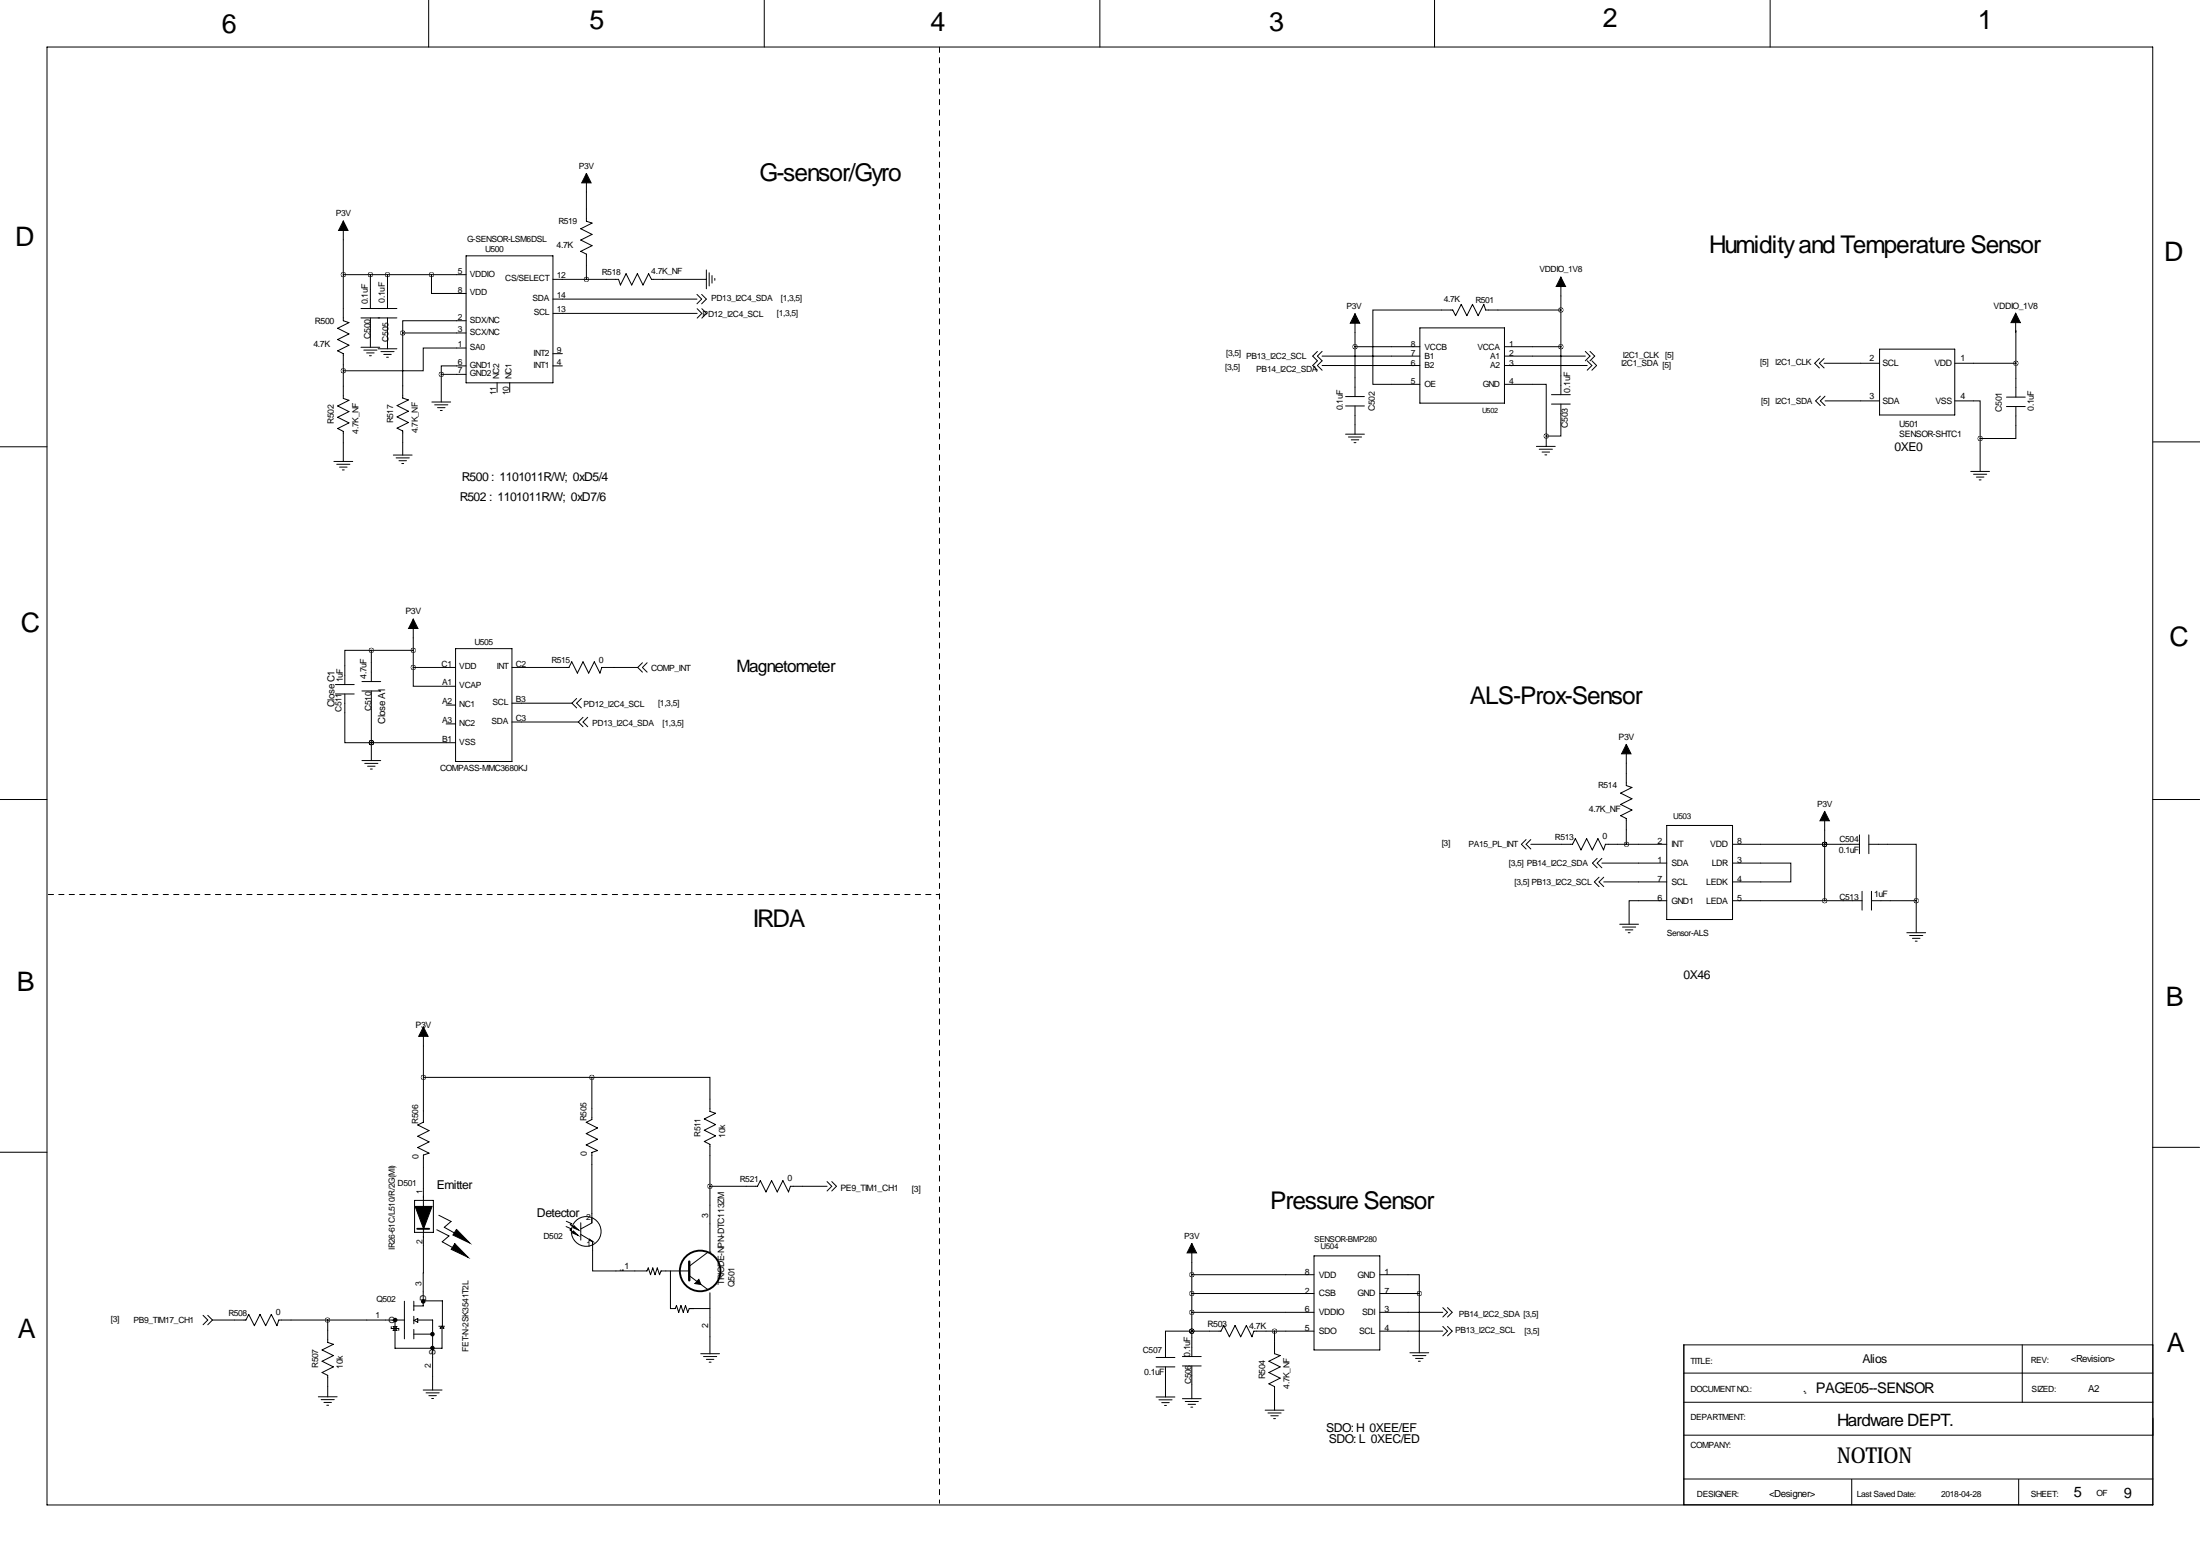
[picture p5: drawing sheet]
<svg xmlns="http://www.w3.org/2000/svg" width="594mm" height="419mm" viewBox="0 0 594 419" stroke-linecap="round" stroke-linejoin="round" font-family="sans-serif">
<g fill="none" stroke="#000" stroke-width=".27">
<path d="M115.8 0v12.7M206.5 0v12.7M297.2 0v12.7M387.6 0v12.7M478.3 0v12.7M92.8 59.7v26.9l1.5 .5-3.1 1.5 3.1 1.6-3.1 1.5 3.1 1.5-3.1 1.5 1.6 .8v12.1l1.5 .5-3.1 1.5 3.1 1.6-3.1 1.5 3.1 1.5-3.1 1.5 1.6 .8v8.1M158.4 46.8v12.9l1.6 .5-3.1 1.6 3.1 1.5-3.1 1.5 3.1 1.5-3.1 1.6 1.5 .7v6.8M92.8 74.2h33.1M100.1 74.2v9.1M104.7 74.2v9.1M116.6 74.2v5h9.3M125.9 69.1h23.5v34.3h-23.5z"/>
<path d="M149.4 75.4h17.7l.5 1.6 1.6-3.1 1.5 3.1 1.5-3.1 1.5 3.1 1.6-3.1 .7 1.5h14.9M188.3 79.5l1.3 1.3-1.3 1.2M189.6 79.5l1.3 1.3-1.3 1.2M190.9 72.9v5.1M191.6 73.7v3.5M192.4 74.4v2.1M193.1 75.2v.5M421.7 74.8v31.8M97.5 85.9h9.7M97.5 83.3h9.7M97.5 93.8h5.1M98.3 94.5h3.6"/>
<path d="M99.1 95.3h2M99.8 96.1h.5M100.1 85.9v7.9M102.2 94.2h5M102.9 94.9h3.6M103.7 95.7h2M104.4 96.5h.6M104.7 85.9v8.3M108.8 89.9h17.1M108.8 89.9v17.6l1.5 .5-3 1.5 3 1.5-3 1.6 3 1.5-3 1.5 1.5 .8v6.5M125.9 94h-11.5v6.1h-21.6M125.9 86.6h-17.1v3.3"/>
<path d="M125.9 98.8h-6.7v2.3M149.4 98.8h2.5M149.4 80.8h38.9M149.4 95.5h2.5M149.5 84.6h38.9M188.4 83.4l1.2 1.2-1.2 1.3M189.6 83.4l1.3 1.2-1.3 1.3M356 94.9l-1.3 1.3 1.3 1.2-1.3 1.3 1.3 1.3M357.2 96.2h26.4M357.2 98.7h26.4M357.2 94.9l-1.2 1.3 1.2 1.2-1.2 1.3 1.2 1.3M366.1 93.6h17.5"/>
<path d="M366.1 84.7v22.4M383.6 88.5h22.9v20.4h-22.9zM406.5 96.2h21.8M406.5 93.6h15.2M406.5 98.7h22.4M421.7 83.7h-20.3l-.5-1.5-1.5 3-1.5-3-1.6 3-1.5-3-1.5 3-.8-1.5h-21.6v20.1h12.7M428.3 94.9l1.3 1.3-1.3 1.2M428.9 97.4l1.2 1.3-1.2 1.3M429.6 94.9l1.3 1.3-1.3 1.2M430.1 97.4l1.3 1.3-1.3 1.3M491.6 96.8l-1.3 1.3 1.3 1.3M492.9 98.1h14.9"/>
<path d="M492.9 96.8l-1.3 1.3 1.3 1.3M507.8 94.3h20.4v17.8h-20.4zM528.2 98.1h16.5M544.6 84.6l.1 13.5M544.7 98.1v9.1M116.7 108.6h5.1M117.4 109.3h3.6M118.2 110.1h2M119 110.8h.5M119.2 101.1h6.7M119.2 101.1v7.5M134.3 103.4v2.5"/>
<path d="M137.7 103.4v2.5M363.6 109.6h5.1M363.6 107.1h5.1M363.6 117.2h5.1M364.3 118h3.6M365.1 118.8h2M365.9 119.5h.5M366.1 109.6v7.6M406.5 103.8h11.3v14M417.8 117.8l-.1 2.7M419.2 109.1h5.1M419.2 106.6h5.1"/>
<path d="M421.7 109.1v8.7h-3.9M491.8 107l-1.2 1.3 1.2 1.2M493.1 108.3h14.7M493.1 107l-1.3 1.3 1.3 1.2M528.2 108.3h6.8v10.1M535 118.4v8.9M542.1 109.8h5.1M542.1 107.2h5.1M544.7 109.8v8.6h-9.7M581.8 119.3h12.7M0 120.6h12.7M90.2 124.6h5.1"/>
<path d="M91 125.4h3.5M91.7 126.1h2.1M92.5 126.9h.5M106.3 122.9h5.1M107 123.6h3.6M107.8 124.4h2M108.6 125.2h.5M415.1 120.5h5.1M415.9 121.3h3.6M416.7 122.1h2M417.4 122.8h.5M532.5 127.3h5.1"/>
<path d="M533.2 128.1h3.6M534 128.8h2M534.8 129.6h.5M100.3 175.6h-7.1v9.3M100.3 175.6v8.4M100.3 175.6h11.4M111.7 167.2v13M123.1 175.2h15.2v30.4h-15.2zM173.6 179l-1.3 1.2M174.9 179l-1.3 1.2 1.3 1.3M90.6 187.4h5.1M90.6 184.9h5.1"/>
<path d="M93.2 187.4v13.2h7.1M97.8 186.6h5.1M97.8 184h5.1M100.3 186.6v18.8M111.7 180.2v5.1h11.4M111.7 180.2h11.4M120.5 190.4h2.6M120.5 195.5h2.6M138.3 180.2h15.4l.8-1.5 1.5 3.1 1.5-3.1 1.6 3.1 1.5-3.1 1.5 3.1 .5-1.6h9.7M138.3 189.9h16.2M138.3 195h18M154.5 189.9l1.3 1.3"/>
<path d="M155.8 188.6l-1.3 1.3M156.3 195l1.2 1.2M157.1 188.6l-1.3 1.3 1.3 1.3M157.5 193.7l-1.2 1.3M158.8 193.7l-1.3 1.3 1.3 1.2M172.3 180.2l1.3 1.3M0 215.9h12.7M97.8 205.4h5.1M98.6 206.1h3.5M99.3 206.9h2M100.1 207.7h.5M100.3 200.6h.1"/>
<path d="M100.3 200.6h22.8M439.4 201v11.1l1.5 .5-3 1.6 3 1.5-3 1.5 3 1.5-3 1.6 1.5 .7 .1 7M493 219.1v24.1M581.7 215.9h12.7M412.3 226.7l-1.2 1.3 1.2 1.3M413.6 228h11.3l.8-1.5 1.5 3 1.5-3 1.5 3 1.5-3 1.6 3 .5-1.5h16.5M413.6 226.7l-1.3 1.3 1.3 1.3M431.5 231.8l-1.2 1.3 1.2 1.2M432.1 236.9l-1.3 1.3 1.3 1.2M432.8 233.1h17.5M432.8 231.8l-1.3 1.3 1.3 1.2M433.3 238.2h17"/>
<path d="M433.3 236.9l-1.2 1.3 1.2 1.2M450.3 222.9h17.8v25.4h-17.8zM468.1 233.1h15.8v5.1h-15.8M468.1 228h34.3M493 228h.1M502.4 225.5v5M505 228h12.8v15.2M505 225.5v5M437.6 249.6h5.1M438.4 250.3h3.6M439.2 251.1h2M439.9 251.9h.5"/>
<path d="M450.3 243.2h-10.1v6.4M468.1 243.2h35M503.1 240.7v5.1M505.7 243.2h12.1M505.7 240.7v5.1M515.2 251.9h5.1M516 252.6h3.5M516.7 253.4h2.1M517.5 254.2h.5M517.8 243.2v8.7M114.4 277.3v25.7l-1.5 .8 3 1.5-3 1.5 3 1.6-3 1.5 3 1.5-1.5 .5v40.8h-2.6M114.4 290.9h45.5"/>
<path d="M159.9 290.9h31.9v9.2l1.5 .5-3 1.6 3 1.5-3 1.5 3 1.5-3 1.6 1.5 .7v29.1M159.9 290.9v11.4l-1.5 .8 3 1.5-3 1.5 3 1.5-3 1.6 3 1.5-1.5 .5v19.1l-3 1.6M0 311.1h12.7M223.5 319.1l1.2 1.2-1.2 1.3M224.7 319.1l1.3 1.2-1.3 1.3M581.6 309.8h12.7M112 324.2h5.1v8.6h-5.1zM118 332.1l3.3 1.7-1.8 1.5 4.9 2.8M118.6 328.2l3.3 1.6-1.9 1.6 5 2.8M153 331.2l1.4 .7-.4 .2 1.3 .9M153 329.8l1.5 .7-.4 .2 1.2 .9M156.9 330.2v4.7"/>
<path d="M156.9 333.3l2.9 1.8M160.1 335.2v8h14.7l.4-.8 .6 1.8 .6-1.8 .6 1.8 .6-1.8 .6 1.8 .4-1h7.6M191.3 338.1l-5.1 3.8M191.8 338.1h.1M191.8 320.3h12.9l.7-1.5 1.6 3.1 1.5-3.1 1.5 3.1 1.5-3.1 1.6 3.1 .5-1.6h9.9M322 335.8v30.5M355 339.1h17.8v25.4h-17.8zM54.9 355.2l1.2 1.3-1.2 1.2M56.1 355.2l1.3 1.3M57.4 356.5h9l.8-1.6 1.5 3.1 1.6-3.1 1.5 3.1 1.5-3.1 1.5 3.1 .5-1.5h34M57.4 356.5l-1.3 1.2M88.5 356.5v6l1.6 .5-3.1 1.5 3.1 1.6-3.1 1.5 3.1 1.5-3.1 1.5 1.5 .8v5.8"/>
<path d="M105.7 358.2v.5h2v.6M106.2 358.2h1l-1 1.1h1zM106.7 356.5v1.7M109.3 351.4v10.1M111.8 351.4v2.5M111.8 355.4v2.1M111.8 359v2.5M111.9 356.6l1-.5v1zM112.8 356.5h4.1v18.9M114.2 351.3h5.3v6.9M118.6 358.1h1.5M118.9 358.6l.5-.5 .5 .5z"/>
<path d="M119.4 358.7v5.4h-12.7v-4.8M167.5 343h.1M168.1 343h.1M181.2 343.2v10.2h1.2l.4-.8 .6 1.8 .6-1.8 .6 1.8 .6-1.8 .6 1.8 .4-1h5.6M186.2 344.5l5.1 3.8M191.8 355.9l.1 9.7M191.8 349.1v6.7M322 359.5h-7.1v7.1M322 359.5h.1M322 354.4h33M322 344.2h33M322 359.5h7.9l.8-1.6 1.5 3.1 1.5-3.1 1.5 3.1 1.6-3.1 1.5 3.1 .5-1.5h16.2"/>
<path d="M322 349.3h33M344.4 359.5v6.1l1.5 .5-3.1 1.5 3.1 1.5-3.1 1.5 3.1 1.6-3.1 1.5 1.6 .7v6.4M372.8 344.2h10.7v5.1M372.8 354.4h17M372.8 359.5h17M372.8 349.3h10.7M383.5 349.3v16M389.8 353.1l1.3 1.3-1.3 1.3M389.8 358.2l1.3 1.3-1.3 1.2M391.1 353.1l1.3 1.3-1.3 1.3M391.1 358.2l1.3 1.3-1.3 1.2M86 377.2h5.1"/>
<path d="M86.8 378h3.5M87.5 378.7h2.1M88.3 379.5h.5M111.8 360.3h5.1M114.4 375.4h5M115.1 376.1h3.6M115.9 376.9h2M116.6 377.6h.5M189.3 365.6h5.1M190.1 366.3h3.5M190.9 367.1h2M191.6 367.8h.5"/>
<path d="M312.4 369.1h5M312.4 366.6h5M312.4 377.2h5M313.1 378h3.6M313.9 378.8h2M314.7 379.5h.5M314.9 369.1v8.1M319.5 368.9h5.1M319.5 366.3h5.1M319.5 377.7h5.1M320.2 378.5h3.6M321 379.2h2"/>
<path d="M321.8 380h.5M322 368.9v8.8M380.9 365.3h5.1M381.7 366.1h3.6M382.5 366.8h2M383.2 367.6h.5M455 370.8h126.7M455 378.7h126.7M487.4 375.7h.1M546.4 363.2v15.5M341.8 380.8h5.1M342.6 381.6h3.6"/>
<path d="M343.4 382.3h2M344.1 383.1h.5M454.9 399.4h126.8M455 387.6h126.7M500.3 399.5v6.8M545.4 399.5v6.8M455 406.3v-43.1h126.7v43.1l-569 .1v-393.7h569v393.7"/>
<circle cx="158.4" cy="332.5" r="4"/>
</g>
<circle cx="487.7" cy="376.2" r=".15" fill="#000"/>
<path d="M253.8 12.8v393.1M13.1 241.6h240.7" fill="none" stroke="#000" stroke-width=".27" stroke-dasharray="1.4 1.4"/>
<g fill="#000" stroke="#000" stroke-width=".27">
<path d="M92.8 59.7l1.2 2.5h-2.5zM158.4 46.8l1.3 2.6h-2.5zM421.7 74.8l1.3 2.6h-2.5zM366.1 84.7l1.3 2.6h-2.6zM544.6 84.6l1.3 2.5h-2.5zM111.7 167.2l1.2 2.5h-2.5zM439.4 201l1.3 2.6h-2.6zM493 219.1l1.3 2.5h-2.6zM114.4 277.3l1.3 2.6h-2.6zM112.2 325.8h2.3v6zM114.5 325.8h2.2l-2.2 6zM122.9 335.8l3.6 3.7-4.6-2.1z"/>
<path d="M123.3 332l3.6 3.7-4.5-2.2zM154.9 332.4l1.3 1.2-1.5-.7zM155.1 331l1.3 1.2-1.6-.7zM159.3 334.6l.8 .6-.9-.3zM322 335.8l1.3 2.5h-2.5zM188.8 345.5l.6 1.4-1.6-.3z"/>
</g>
<g fill="none" stroke="#000" stroke-width=".51">
<path d="M112.7 331.8h3.3"/>
<circle cx="106.8" cy="356.5" r=".36"/>
<circle cx="114.4" cy="351.4" r=".36"/>
<circle cx="189.2" cy="343.2" r="5.5"/>
<circle cx="116.8" cy="364" r=".36"/>
<circle cx="116.8" cy="360.3" r=".36"/>
</g>
<path d="M186.2 340.7v5" fill="none" stroke="#000" stroke-width=".63"/>
<path d="M92.7 74.2a.05 .05 0 0 0 .1 0 .05 .05 0 0 0-.1 0zM544.6 98.1a.05 .05 0 0 0 .1 0 .05 .05 0 0 0-.1 0zM535 118.4a.05 .05 0 0 0 .1 0 .05 .05 0 0 0-.1 0zM383.4 349.3a.05 .05 0 0 0 .1 0 .05 .05 0 0 0-.1 0zM322 354.4a.05 .05 0 0 0 .1 0 .05 .05 0 0 0-.1 0zM421.7 93.6a.05 .05 0 0 0 .1 0 .05 .05 0 0 0-.1 0zM417.7 117.8a.05 .05 0 0 0 .1 0 .05 .05 0 0 0-.1 0zM421.7 83.7a.05 .05 0 0 0 .1 0 .05 .05 0 0 0-.1 0zM322 359.5a.05 .05 0 0 0 .1 0 .05 .05 0 0 0-.1 0zM493 228a.05 .05 0 0 0 .1 0 .05 .05 0 0 0-.1 0zM493 228a.05 .05 0 0 0 .1 0 .05 .05 0 0 0-.1 0zM344.3 359.5a.05 .05 0 0 0 .1 0 .05 .05 0 0 0-.1 0zM116.5 74.2a.05 .05 0 0 0 .1 0 .05 .05 0 0 0-.1 0zM92.7 100.1a.05 .05 0 0 0 .1 0 .05 .05 0 0 0-.1 0zM108.8 89.9a.05 .05 0 0 0 .1 0 .05 .05 0 0 0-.1 0zM119.2 101.1a.05 .05 0 0 0 .1 0 .05 .05 0 0 0-.1 0zM100 74.2a.05 .05 0 0 0 .1 0 .05 .05 0 0 0-.1 0zM322 349.3a.05 .05 0 0 0 .1 0 .05 .05 0 0 0-.1 0zM322 344.2a.05 .05 0 0 0 .1 0 .05 .05 0 0 0-.1 0zM322 359.5a.05 .05 0 0 0 .1 0 .05 .05 0 0 0-.1 0zM88.4 356.5a.05 .05 0 0 0 .1 0 .05 .05 0 0 0-.1 0zM111.6 180.2a.05 .05 0 0 0 .1 0 .05 .05 0 0 0-.1 0zM111.6 175.6a.05 .05 0 0 0 .1 0 .05 .05 0 0 0-.1 0zM100.3 175.6a.05 .05 0 0 0 .1 0 .05 .05 0 0 0-.1 0zM100.3 200.6a.05 .05 0 0 0 .1 0 .05 .05 0 0 0-.1 0zM100.3 200.6a.05 .05 0 0 0 .1 0 .05 .05 0 0 0-.1 0zM158.4 75.4a.05 .05 0 0 0 .1 0 .05 .05 0 0 0-.1 0zM366.1 93.6a.05 .05 0 0 0 .1 0 .05 .05 0 0 0-.1 0zM439.4 228a.05 .05 0 0 0 .1 0 .05 .05 0 0 0-.1 0zM493 243.2a.05 .05 0 0 0 .1 0 .05 .05 0 0 0-.1 0zM517.7 243.2a.05 .05 0 0 0 .1 0 .05 .05 0 0 0-.1 0zM191.8 320.3a.05 .05 0 0 0 .1 0 .05 .05 0 0 0-.1 0zM159.9 290.9a.05 .05 0 0 0 .1 0 .05 .05 0 0 0-.1 0z" fill="#000" stroke="#000" stroke-width="1.3"/>
<g font-size="7.3">
<text x="59.9" y="8.9">6</text>
<text x="159.3" y="7.9">5</text>
<text x="251.5" y="8.4">4</text>
<text x="342.9" y="8.4">3</text>
<text x="433.1" y="7.4">2</text>
<text x="534.4" y="7.9">1</text>
<text x="4.1" y="66.5">D</text>
<text x="584.7" y="70.4">D</text>
<text x="5.6" y="170.7">C</text>
<text x="586.2" y="174.5">C</text>
<text x="4.6" y="267.7">B</text>
<text x="585.2" y="271.5">B</text>
<text x="4.8" y="361.2">A</text>
<text x="585.5" y="365">A</text>
</g>
<g font-size="6.6">
<text x="205.2" y="48.8">G-sensor/Gyro</text>
<text x="461.8" y="68.3">Humidity and Temperature Sensor</text>
<text x="397.2" y="190">ALS-Prox-Sensor</text>
<text x="203.5" y="250.4">IRDA</text>
<text x="343.2" y="326.4">Pressure Sensor</text>
</g>
<text font-size="5.9" x="496.4" y="395.2">NOTION</text>
<g font-size="4.6">
<text x="199" y="181.5">Magnetometer</text>
<text x="496.4" y="385">Hardware DEPT.</text>
</g>
<g font-size="4">
<text x="490.7" y="376.2">PAGE05--SENSOR</text>
<text x="560.4" y="404.4">5</text>
<text x="573.8" y="404.6">9</text>
</g>
<g font-size="3.3">
<text x="511.9" y="121.9">0XE0</text>
<text x="124.8" y="129.8">R500 : 1101011R/W; 0xD5/4</text>
<text x="124.2" y="135.2">R502 : 1101011R/W; 0xD7/6</text>
<text x="454.9" y="264.3">0X46</text>
<text x="118.1" y="321.1">Emitter</text>
<text x="145.1" y="328.7">Detector</text>
<text x="503.2" y="368.1">Alios</text>
<text x="358.3" y="386.6">SDO: H 0XEE/EF</text>
<text x="359.1" y="389.8">SDO: L 0XEC/ED</text>
</g>
<g font-size="2.6">
<text x="90.4" y="191" transform="rotate(-90 90.4 191)">Close C1</text>
<text x="104.1" y="195.5" transform="rotate(-90 104.1 195.5)">Close A1</text>
<text x="559.6" y="367.9">&lt;Revision&gt;</text>
<text x="564.2" y="376">A2</text>
<text x="478" y="404.2">&lt;Designer&gt;</text>
</g>
<g font-size="2.4">
<text x="150.4" y="66.9">4.7K</text>
<text x="99.4" y="82.2" transform="rotate(-90 99.4 82.2)">0.1uF</text>
<text x="104" y="81.7" transform="rotate(-90 104 81.7)">0.1uF</text>
<text x="538.6" y="83.3">VDDIO_1V8</text>
<text x="85.1" y="87.4">R500</text>
<text x="84.7" y="93.7">4.7K</text>
<text x="100.1" y="91.6" transform="rotate(-90 100.1 91.6)">C500</text>
<text x="505.1" y="97.6">2</text>
<text x="508.6" y="98.9">SCL</text>
<text x="522.7" y="98.9">VDD</text>
<text x="529.7" y="97.6">1</text>
<text x="424.3" y="106" transform="rotate(-90 424.3 106)">0.1uF</text>
<text x="505.1" y="107.7">3</text>
<text x="529.7" y="107.7">4</text>
<text x="362.8" y="110.8" transform="rotate(-90 362.8 110.8)">0.1uF</text>
<text x="371.5" y="111" transform="rotate(-90 371.5 111)">C502</text>
<text x="508.6" y="109">SDA</text>
<text x="522.9" y="109">VSS</text>
<text x="540.9" y="111.2" transform="rotate(-90 540.9 111.2)">C501</text>
<text x="549.6" y="111" transform="rotate(-90 549.6 111)">0.1uF</text>
<text x="90.2" y="114.5" transform="rotate(-90 90.2 114.5)">R502</text>
<text x="423.6" y="115.6" transform="rotate(-90 423.6 115.6)">C503</text>
<text x="513.2" y="115.4">U501</text>
<text x="513.2" y="118">SENSOR-SHTC1</text>
<text x="109.6" y="165.9">P3V</text>
<text x="161.8" y="178.9">0</text>
<text x="92.6" y="184.3" transform="rotate(-90 92.6 184.3)">1uF</text>
<text x="99.1" y="183.3" transform="rotate(-90 99.1 183.3)">4.7uF</text>
<text x="437.3" y="199.7">P3V</text>
<text x="429.3" y="219.3">4.7K_NF</text>
<text x="433" y="226.7">0</text>
<text x="447.8" y="228">2</text>
<text x="469.4" y="228">8</text>
<text x="447.8" y="233.1">1</text>
<text x="451.6" y="228.8">INT</text>
<text x="451.6" y="233.9">SDA</text>
<text x="462.1" y="228.8">VDD</text>
<text x="462.5" y="233.9">LDR</text>
<text x="469.4" y="233.1">3</text>
<text x="496.9" y="230.3">0.1uF</text>
<text x="447.8" y="238.2">7</text>
<text x="451.6" y="238.9">SCL</text>
<text x="461" y="238.9">LEDK</text>
<text x="469.4" y="238.2">4</text>
<text x="447.8" y="243.2">6</text>
<text x="451.6" y="244">GND1</text>
<text x="461" y="244">LEDA</text>
<text x="469.4" y="243.2">5</text>
<text x="506.4" y="242.3">1uF</text>
<text x="112.3" y="277.6">P3V</text>
<text x="195.9" y="307.2" transform="rotate(-90 195.9 307.2)">10k</text>
<text x="113" y="312.9" transform="rotate(-90 113 312.9)">0</text>
<text x="158.6" y="312.2" transform="rotate(-90 158.6 312.2)">0</text>
<text x="212.7" y="319">0</text>
<text x="227.1" y="321.6">PE9_TIM1_CH1</text>
<text x="246.4" y="321.8">[3]</text>
<text x="191.3" y="329" transform="rotate(-90 191.3 329)">3</text>
<text x="168.8" y="342.7">1</text>
<text x="195.7" y="347" transform="rotate(-90 195.7 347)">TRIODE-NPN-DTC113ZM</text>
<text x="198.4" y="347.4" transform="rotate(-90 198.4 347.4)">Q501</text>
<text x="352.5" y="344.2">8</text>
<text x="356.3" y="345">VDD</text>
<text x="366.8" y="345">GND</text>
<text x="374.1" y="344.2">1</text>
<text x="352.5" y="349.3">2</text>
<text x="356.3" y="350.1">CSB</text>
<text x="366.8" y="350.1">GND</text>
<text x="374.1" y="349.3">7</text>
<text x="74.5" y="355.1">0</text>
<text x="191.3" y="358.7" transform="rotate(-90 191.3 358.7)">2</text>
<text x="326.3" y="358.4">R503</text>
<text x="337.6" y="358.8">4.7K</text>
<text x="352.5" y="359.5">5</text>
<text x="352.5" y="354.4">6</text>
<text x="356.3" y="355.2">VDDIO</text>
<text x="368" y="355.2">SDI</text>
<text x="374.1" y="354.4">3</text>
<text x="374.1" y="359.5">4</text>
<text x="356.3" y="360.3">SDO</text>
<text x="367.2" y="360.3">SCL</text>
<text x="92.7" y="369.6" transform="rotate(-90 92.7 369.6)">10k</text>
<text x="309.1" y="371.4">0.1uF</text>
<text x="321.6" y="366.3" transform="rotate(-90 321.6 366.3)">0.1uF</text>
<text x="341.8" y="372.5" transform="rotate(-90 341.8 372.5)">R504</text>
</g>
<g font-size="2.3">
<text x="156.4" y="45.6">P3V</text>
<text x="90.7" y="58.4">P3V</text>
<text x="126.2" y="65.3">G-SENSOR-LSM6DSL</text>
<text x="150.9" y="60.5">R519</text>
<text x="131" y="68.1">U500</text>
<text x="123.7" y="73.9">5</text>
<text x="126.9" y="74.7">VDDIO</text>
<text x="136.5" y="76">CS/SELECT</text>
<text x="150.4" y="75.2">12</text>
<text x="162.6" y="74.4">R518</text>
<text x="176" y="73.9">4.7K_NF</text>
<text x="415.9" y="73.6">VDDIO_1V8</text>
<text x="123.7" y="79">8</text>
<text x="126.9" y="79.8">VDD</text>
<text x="143.9" y="81.3">SDA</text>
<text x="150.4" y="80.5">14</text>
<text x="192.1" y="81.3">PD13_I2C4_SDA</text>
<text x="211" y="81.3">[1,3,5]</text>
<text x="363.8" y="83.3">P3V</text>
<text x="390.1" y="81.7">4.7K</text>
<text x="398.7" y="81.7">R501</text>
<text x="123.7" y="86.4">2</text>
<text x="123.7" y="89.7">3</text>
<text x="126.9" y="87.1">SDX/NC</text>
<text x="144.2" y="85.1">SCL</text>
<text x="150.5" y="84.4">13</text>
<text x="189.9" y="85.6">PD12_I2C4_SCL</text>
<text x="209.9" y="85.3">[1,3,5]</text>
<text x="105" y="92.2" transform="rotate(-90 105 92.2)">C505</text>
<text x="123.7" y="93.7">1</text>
<text x="126.9" y="94.5">SA0</text>
<text x="126.9" y="90.4">SCX/NC</text>
<text x="150.4" y="95.3">9</text>
<text x="381.2" y="93.6">8</text>
<text x="384.9" y="94.4">VCCB</text>
<text x="399.2" y="94.4">VCCA</text>
<text x="407.8" y="93.6">1</text>
<text x="123.7" y="98.6">6</text>
<text x="123.7" y="100.8">7</text>
<text x="126.9" y="99.3">GND1</text>
<text x="126.9" y="101.6">GND2</text>
<text x="144.2" y="96">INT2</text>
<text x="144.2" y="99.3">INT1</text>
<text x="150.4" y="98.6">4</text>
<text x="331.1" y="99.9">[3,5]</text>
<text x="331.3" y="96.1">[3,5]</text>
<text x="336.7" y="96.9">PB13_I2C2_SCL</text>
<text x="339.4" y="100.4">PB14_I2C2_SDA</text>
<text x="381.2" y="96.2">7</text>
<text x="381.2" y="98.7">6</text>
<text x="384.9" y="96.9">B1</text>
<text x="384.9" y="99.5">B2</text>
<text x="402.6" y="96.9">A1</text>
<text x="402.6" y="99.5">A2</text>
<text x="407.8" y="96.2">2</text>
<text x="407.8" y="98.7">3</text>
<text x="438" y="98.7">I2C1_SDA</text>
<text x="438.5" y="96.7">I2C1_CLK [5]</text>
<text x="449.2" y="99.4">[5]</text>
<text x="475.6" y="98.6">[5]</text>
<text x="479.7" y="98.6">I2C1_CLK</text>
<text x="134.1" y="106.8" transform="rotate(-90 134.1 106.8)">11</text>
<text x="134.8" y="102.4" transform="rotate(-90 134.8 102.4)">NC2</text>
<text x="137.5" y="106.8" transform="rotate(-90 137.5 106.8)">10</text>
<text x="138.2" y="102.4" transform="rotate(-90 138.2 102.4)">NC1</text>
<text x="381.2" y="103.8">5</text>
<text x="384.9" y="104.6">OE</text>
<text x="400.6" y="104.6">GND</text>
<text x="407.8" y="103.8">4</text>
<text x="475.8" y="109">[5] I2C1_SDA</text>
<text x="96.8" y="117.1" transform="rotate(-90 96.8 117.1)">4.7K_NF</text>
<text x="106.3" y="114.3" transform="rotate(-90 106.3 114.3)">R517</text>
<text x="112.9" y="117" transform="rotate(-90 112.9 117)">4.7K_NF</text>
<text x="119.3" y="180">C1</text>
<text x="128.2" y="174.1">U505</text>
<text x="139.3" y="180">C2</text>
<text x="149" y="179.1">R515</text>
<text x="119.4" y="185.1">A1</text>
<text x="124.1" y="180.8">VDD</text>
<text x="124.1" y="185.8">VCAP</text>
<text x="134.3" y="180.8">INT</text>
<text x="175.9" y="181.2">COMP_INT</text>
<text x="119.4" y="190.1">A2</text>
<text x="124.1" y="190.9">NC1</text>
<text x="133.1" y="190.4">SCL</text>
<text x="139.3" y="189.6">B3</text>
<text x="157.7" y="190.8">PD12_I2C4_SCL</text>
<text x="177.8" y="190.7">[1,3,5]</text>
<text x="92.3" y="192.4" transform="rotate(-90 92.3 192.4)">C511</text>
<text x="100.3" y="192" transform="rotate(-90 100.3 192)">C510</text>
<text x="119.4" y="195.2">A3</text>
<text x="124.1" y="196">NC2</text>
<text x="132.8" y="195.5">SDA</text>
<text x="139.3" y="194.7">C3</text>
<text x="160" y="196">PD13_I2C4_SDA</text>
<text x="179" y="196.1">[1,3,5]</text>
<text x="119.4" y="200.3">B1</text>
<text x="124.1" y="201.1">VSS</text>
<text x="118.9" y="208.2">COMPASS-MMC3680KJ</text>
<text x="431.8" y="212.9">R514</text>
<text x="491" y="217.8">P3V</text>
<text x="420.2" y="226.9">R513</text>
<text x="497" y="227.3">C504</text>
<text x="389.5" y="228.4">[3]</text>
<text x="396.7" y="228.8">PA15_PL_INT</text>
<text x="407.7" y="233.8">[3,5] PB14_I2C2_SDA</text>
<text x="409.2" y="238.9">[3,5] PB13_I2C2_SCL</text>
<text x="497" y="243">C513</text>
<text x="450.3" y="252.6">Sensor-ALS</text>
<text x="113" y="303.4" transform="rotate(-90 113 303.4)">R506</text>
<text x="158.5" y="302.7" transform="rotate(-90 158.5 302.7)">R505</text>
<text x="189.3" y="306.9" transform="rotate(-90 189.3 306.9)">R511</text>
<text x="107.4" y="320.3">D501</text>
<text x="114.1" y="322.4" transform="rotate(-90 114.1 322.4)">1</text>
<text x="199.9" y="319.2">R521</text>
<text x="158.3" y="329.4">2</text>
<text x="146.8" y="334.6">D502</text>
<text x="320" y="334.5">P3V</text>
<text x="106.7" y="337.5" transform="rotate(-90 106.7 337.5)">IR26-61C/L510/R/2G(MI)</text>
<text x="114.1" y="336.1" transform="rotate(-90 114.1 336.1)">2</text>
<text x="158.4" y="336.8">1</text>
<text x="113.8" y="347.3" transform="rotate(-90 113.8 347.3)">3</text>
<text x="101.8" y="351.5">Q502</text>
<text x="115.1" y="351.2" transform="rotate(-90 115.1 351.2)">D</text>
<text x="29.9" y="357">[3]</text>
<text x="36.1" y="357.4">PB9_TIM17_CH1</text>
<text x="61.7" y="355.3">R508</text>
<text x="101.5" y="356">1</text>
<text x="105" y="357.2">G</text>
<text x="393.1" y="360">PB13_I2C2_SCL</text>
<text x="394.2" y="355.7">PB14_I2C2_SDA [3,5]</text>
<text x="117.7" y="365.9" transform="rotate(-90 117.7 365.9)">S</text>
<text x="126.6" y="365" transform="rotate(-90 126.6 365)">FET-N-2SK3541T2L</text>
<text x="308.8" y="365.3">C507</text>
<text x="411.9" y="360.2">[3,5]</text>
<text x="86" y="369.3" transform="rotate(-90 86 369.3)">R507</text>
<text x="116.4" y="369.3" transform="rotate(-90 116.4 369.3)">2</text>
<text x="456.7" y="368.2">TITLE:</text>
<text x="548.7" y="368">REV:</text>
<text x="321.8" y="373.8" transform="rotate(-90 321.8 373.8)">C506</text>
<text x="348.4" y="375" transform="rotate(-90 348.4 375)">4.7K_NF</text>
<text x="456.7" y="375.9">DOCUMENT NO.:</text>
<text x="548.9" y="375.9">SIZED:</text>
<text x="456.7" y="383.5">DEPARTMENT:</text>
<text x="456.7" y="391.1">COMPANY:</text>
<text x="458.5" y="404.3">DESIGNER:</text>
<text x="501.7" y="404.3">Last Saved Date:</text>
<text x="524.5" y="404.3">2018-04-28</text>
<text x="548.7" y="404.3">SHEET:</text>
<text x="566.5" y="404.1">OF</text>
</g>
<g font-size="2.2">
<text x="452.1" y="221.1">U503</text>
<text x="355.1" y="335.3">SENSOR-BMP280</text>
<text x="356.8" y="337.4">U504</text>
</g>
<text font-size="2" x="400.4" y="111.7">U502</text>
</svg>
